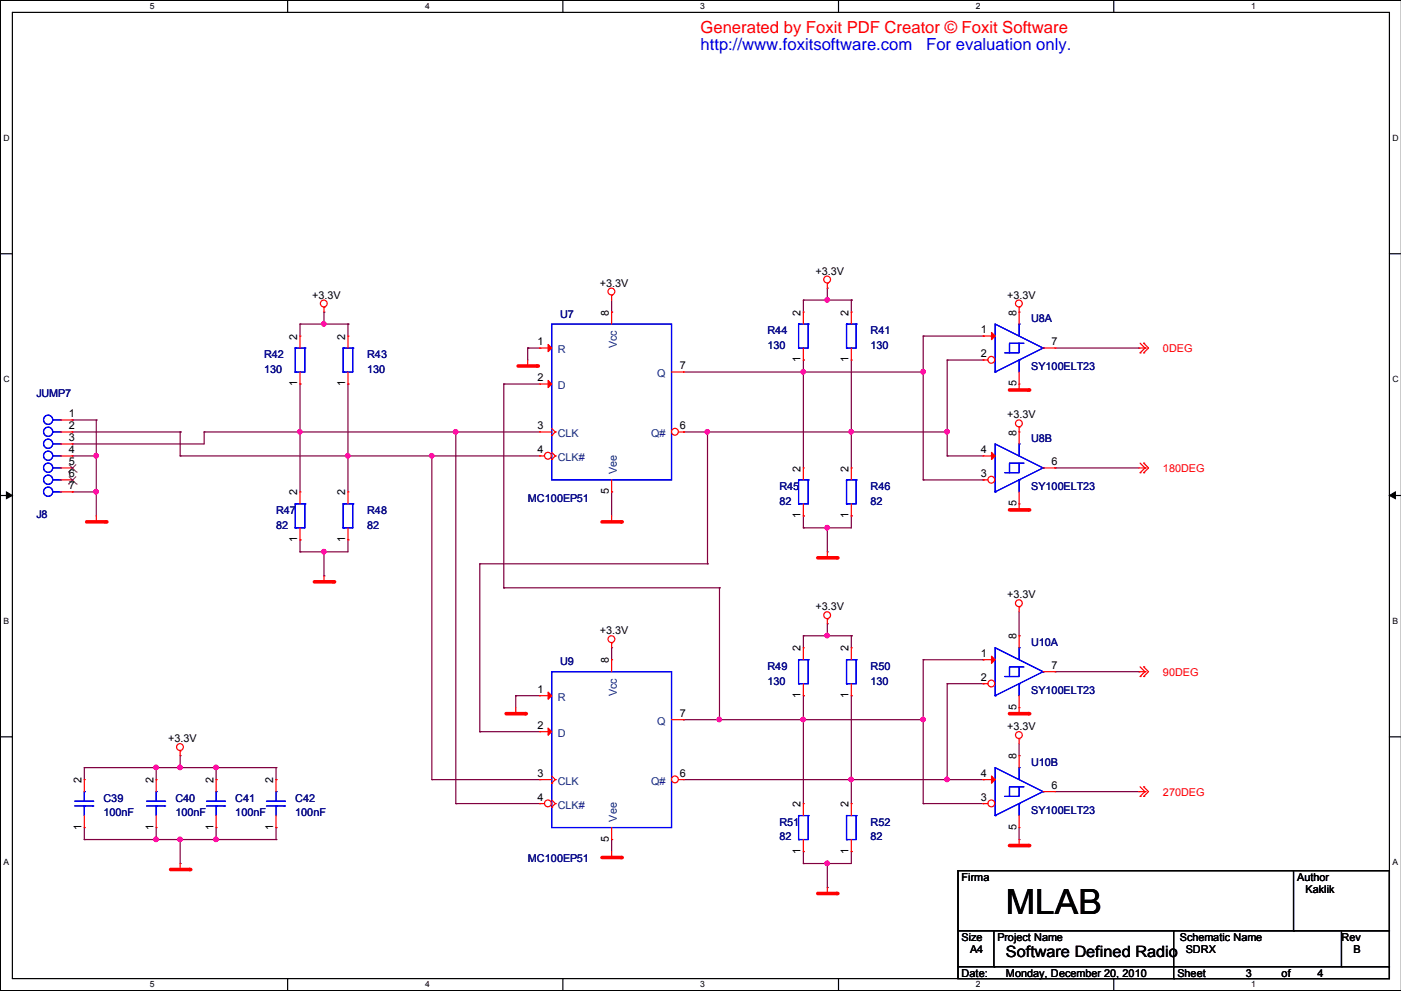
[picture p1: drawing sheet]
<svg xmlns="http://www.w3.org/2000/svg" width="297mm" height="210mm" viewBox="0 0 297 210" stroke-linecap="round" stroke-linejoin="round" font-family="sans-serif">
<path d="M2.6 2.6h291.9v204.7h-291.9zM297 .1h-296.9v209.8h296.9" fill="none" stroke="#000" stroke-width=".25"/>
<g fill="#fff">
<path d="M31.7 .3h1.1v2.1h-1.1z"/>
<path d="M31.7 207.6h1.1v2h-1.1z"/>
</g>
<path d="M61 .1v2.5M61 207.3v2.6" fill="none" stroke="#000" stroke-width=".25"/>
<g fill="#fff">
<path d="M90.1 .3h1v2.1h-1z"/>
<path d="M90.1 207.6h1v2h-1z"/>
</g>
<path d="M119.3 .1v2.5M119.3 207.3v2.6" fill="none" stroke="#000" stroke-width=".25"/>
<g fill="#fff">
<path d="M148.4 .3h1v2.1h-1z"/>
<path d="M148.4 207.6h1v2h-1z"/>
</g>
<path d="M177.7 .1v2.5M177.7 207.3v2.6" fill="none" stroke="#000" stroke-width=".25"/>
<g fill="#fff">
<path d="M206.8 .3h1.1v2.1h-1.1z"/>
<path d="M206.8 207.6h1.1v2h-1.1z"/>
</g>
<path d="M236.1 .1v2.5M236.1 207.3v2.6" fill="none" stroke="#000" stroke-width=".25"/>
<g fill="#fff">
<path d="M265.2 .3h1v2.1h-1z"/>
<path d="M265.2 207.6h1v2h-1z"/>
<path d="M.8 28.2h1.2v2h-1.2z"/>
<path d="M295.1 28.2h1.3v2h-1.3z"/>
<path d="M.8 79.3h1.2v2.1h-1.2z"/>
<path d="M295.1 79.3h1.3v2.1h-1.3z"/>
</g>
<path d="M.1 53.8h2.5M294.5 53.8h2.5" fill="none" stroke="#000" stroke-width=".25"/>
<g fill="#fff">
<path d="M.8 130.6h1.1v2h-1.1z"/>
<path d="M295.1 130.6h1.2v2h-1.2z"/>
</g>
<path d="M.1 105h2.5M294.5 105h2.5" fill="none" stroke="#000" stroke-width=".25"/>
<path d="M1.4 104.2l1.2 .8-1.2 .7zM294.5 105l1.2-.8v1.5z" fill="#000" stroke="#000" stroke-width=".21"/>
<g fill="#fff">
<path d="M.8 181.7h1.1v2h-1.1z"/>
<path d="M295.1 181.7h1.1v2h-1.1z"/>
</g>
<path d="M.1 156.1h2.5M294.5 156.1h2.5" fill="none" stroke="#000" stroke-width=".25"/>
<g fill="none" stroke="#800040" stroke-width=".25">
<path d="M63.6 68.7h.1M63.6 68.7v2.5M63.6 68.7h10.1M68.7 68.7h.1M68.7 66.1h.1M68.7 66.1v2.6M73.7 68.7h.1M73.7 68.7v2.5M111.8 73.7h.1M111.8 73.7v2.6M111.8 73.7h2.6M129.6 66.1h.1"/>
<path d="M129.6 63.6v2.5M144.9 78.8h50.8M170.3 63.6h.1M170.3 78.8h.1M170.3 76.3h.1M170.3 63.6v2.5M170.3 76.3v22.8M170.3 63.6h10.1M175.3 63.6h.1M175.3 61h.1M175.3 61v2.6M180.4 63.6h.1"/>
<path d="M180.4 63.6v2.5M180.4 76.3v22.8M195.7 78.8h.1M195.7 71.2h.1M195.7 71.2v30.5M195.7 71.2h12.7M200.7 76.3h.1M200.7 76.3v20.3M200.7 76.3h7.7M208.4 71.2h.1M208.4 76.3h.1M223.6 73.7h17.8"/>
<path d="M241.4 73.7h.1M15.3 96.6h.1M15.3 89h.1M15.3 94.1h.1M15.3 96.6h5.1M15.3 89h5.1M15.3 91.5h22.9M20.4 96.6h.1M20.4 89h.1M20.4 89v20.3M38.2 91.5h.1M38.2 96.6h.1"/>
<path d="M38.2 96.6h76.2M38.2 91.5v5.1M43.3 91.5h.1M43.3 91.5h71.1M43.3 91.5v2.6h-28M63.6 91.5h.1M63.6 81.4h.1M63.6 81.4v22.8M73.7 96.6h.1M73.7 81.4h.1M73.7 81.4v22.8M91.5 96.6h.1"/>
<path d="M91.5 96.6v68.6M96.6 91.5h.1M96.6 91.5v78.8M106.8 81.4h.1M106.8 81.4h7.6M106.8 81.4v43.1M144.9 91.5h.1M144.9 91.5h55.8M149.9 91.5v28M180.4 91.5h.1M200.7 91.5h.1M200.7 96.6h.1"/>
<path d="M200.7 96.6h7.7M223.6 99.1h.1M223.6 99.1h17.8M15.3 104.2h.1M15.3 104.2h5.1M20.4 104.2h.1M63.6 114.4h.1M63.6 116.9h.1M63.6 114.4v2.5M68.7 116.9h.1M68.7 116.9v5.1M73.7 114.4h.1"/>
<path d="M73.7 114.4v2.5h-10.1M101.7 119.5h.1M101.7 119.5h48.2M101.7 119.5v35.5M129.6 104.2h.1M129.6 104.2v5.1M149.9 119.5h.1M170.3 109.3h.1M170.3 111.8h.1M170.3 109.3v2.5M175.3 111.8h.1M175.3 116.9h.1"/>
<path d="M175.3 111.8v5.1M180.4 109.3h.1M180.4 109.3v2.5h-10.1M195.7 101.7h.1M195.7 101.7h12.7M208.4 101.7h.1M68.7 122h.1M106.8 124.5h.1M106.8 124.5h45.7M129.6 137.2h.1M129.6 137.2v2.6M152.5 124.5h.1"/>
<path d="M152.5 124.5v28M170.3 134.7h.1M170.3 134.7v2.5M170.3 134.7h10.1M175.3 134.7h.1M175.3 132.2h.1M175.3 132.2v2.5M180.4 134.7h.1M180.4 134.7v2.5M195.7 139.8h.1M195.7 139.8v30.5M195.7 139.8h12.7"/>
<path d="M208.4 139.8h.1M216 134.7h.1M216 129.6v5.1M101.7 155h.1M101.7 155h12.7M109.3 147.4h.1M109.3 147.4v2.5M109.3 147.4h5.1M144.9 152.5h.1M144.9 152.5h50.8M170.3 152.5h.1M170.3 147.4h.1"/>
<path d="M170.3 147.4v22.9M180.4 147.4h.1M180.4 147.4v22.9M195.7 152.5h.1M200.7 144.9h.1M200.7 144.9v20.3M200.7 144.9h7.7M208.4 144.9h.1M216 157.6v2.5M223.6 142.3h17.8M241.4 142.3h.1M17.9 162.6h.1"/>
<path d="M17.9 177.9h.1M17.9 162.6v2.6M17.9 175.3v2.6M17.9 162.6h40.6M17.9 177.9h40.6M33.1 162.6h.1M33.1 177.9h.1M33.1 162.6v2.6M33.1 175.3v2.6M38.2 160.1h.1M38.2 162.6h.1M38.2 177.9h.1"/>
<path d="M38.2 160.1v2.5M38.2 177.9v5.1M45.8 162.6h.1M45.8 165.2h.1M45.8 177.9h.1M45.8 162.6v2.6M45.8 175.3v2.6M58.5 162.6h.1M58.5 165.2h.1M58.5 175.3h.1M58.5 177.9h.1M58.5 162.6v2.6"/>
<path d="M58.5 175.3v2.6M91.5 165.2h.1M91.5 165.2h22.9M96.6 170.3h.1M96.6 170.3h17.8M129.6 177.9h.1M129.6 177.9v2.5M144.9 165.2h63.5M180.4 165.2h.1M195.7 170.3h.1M195.7 170.3h12.7M200.7 165.2h.1"/>
<path d="M208.4 170.3h.1M208.4 165.2h.1M216 177.9h.1M216 160.1h.1M216 175.3v2.6M223.6 167.7h17.8M241.4 167.7h.1M38.2 183h.1M170.3 180.4h.1M170.3 183h.1M170.3 180.4v2.6M175.3 183h.1"/>
<path d="M175.3 188h.1M175.3 183v5M180.4 180.4h.1M180.4 180.4v2.6h-10.1"/>
</g>
<g fill="#f0f" stroke="#f0f" stroke-width=".25">
<circle cx="20.4" cy="104.2" r=".47"/>
<circle cx="20.4" cy="96.6" r=".47"/>
<circle cx="73.7" cy="96.6" r=".47"/>
<circle cx="91.5" cy="96.6" r=".47"/>
<circle cx="96.6" cy="91.5" r=".47"/>
<circle cx="152.4" cy="152.4" r=".47"/>
<circle cx="63.5" cy="91.5" r=".47"/>
<circle cx="68.6" cy="116.9" r=".47"/>
<circle cx="68.6" cy="68.6" r=".47"/>
<circle cx="175.3" cy="111.8" r=".47"/>
<circle cx="175.3" cy="63.5" r=".47"/>
<circle cx="175.3" cy="182.9" r=".47"/>
<circle cx="175.3" cy="134.7" r=".47"/>
<circle cx="170.2" cy="78.8" r=".47"/>
<circle cx="149.9" cy="91.5" r=".47"/>
<circle cx="180.4" cy="91.5" r=".47"/>
<circle cx="170.2" cy="152.4" r=".47"/>
<circle cx="180.4" cy="165.1" r=".47"/>
<circle cx="195.6" cy="78.8" r=".47"/>
<circle cx="200.7" cy="91.5" r=".47"/>
<circle cx="195.6" cy="152.4" r=".47"/>
<circle cx="200.7" cy="165.1" r=".47"/>
<circle cx="33.1" cy="162.6" r=".47"/>
<circle cx="38.1" cy="162.6" r=".47"/>
<circle cx="45.8" cy="162.6" r=".47"/>
<circle cx="33.1" cy="177.8" r=".47"/>
<circle cx="38.1" cy="177.8" r=".47"/>
<circle cx="45.8" cy="177.8" r=".47"/>
</g>
<path d="M20.4 110.6h.1M20.4 109.3v1.3" fill="none" stroke="#f00" stroke-width=".25"/>
<path d="M18.4 110.6h4" fill="none" stroke="#f00" stroke-width=".76"/>
<circle cx="22.4" cy="110.6" r=".38" fill="#f00"/>
<path d="M129.6 110.6h.1M129.6 109.3v1.3" fill="none" stroke="#f00" stroke-width=".25"/>
<path d="M127.6 110.6h4.1" fill="none" stroke="#f00" stroke-width=".76"/>
<circle cx="131.7" cy="110.6" r=".38" fill="#f00"/>
<path d="M129.6 181.7h.1M129.6 180.4v1.3" fill="none" stroke="#f00" stroke-width=".25"/>
<path d="M127.6 181.7h4.1" fill="none" stroke="#f00" stroke-width=".76"/>
<circle cx="131.7" cy="181.7" r=".38" fill="#f00"/>
<path d="M109.3 151.2h.1M109.3 149.9v1.3" fill="none" stroke="#f00" stroke-width=".25"/>
<path d="M107.3 151.2h4" fill="none" stroke="#f00" stroke-width=".76"/>
<circle cx="111.3" cy="151.2" r=".38" fill="#f00"/>
<path d="M111.8 77.6h.1M111.8 76.3v1.3" fill="none" stroke="#f00" stroke-width=".25"/>
<path d="M109.8 77.6h4.1" fill="none" stroke="#f00" stroke-width=".76"/>
<circle cx="113.9" cy="77.6" r=".38" fill="#f00"/>
<g fill="none" stroke="#f00" stroke-width=".25">
<path d="M68.7 65.1h.1M68.7 65.1v1M129.6 62.6h.1M129.6 62.6v1M68.7 123.3h.1M68.7 122v1.3M129.6 136.2h.1M129.6 136.2v1"/>
<circle cx="68.6" cy="64.3" r=".72"/>
<circle cx="129.6" cy="61.8" r=".72"/>
<circle cx="129.6" cy="135.4" r=".72"/>
</g>
<path d="M66.6 123.3h4.1" fill="none" stroke="#f00" stroke-width=".76"/>
<circle cx="70.7" cy="123.3" r=".38" fill="#f00"/>
<g fill="none" stroke="#f00" stroke-width=".25">
<path d="M175.3 60h.1M175.3 60v1M175.3 118.2h.1M175.3 116.9v1.3"/>
<circle cx="175.3" cy="59.2" r=".72"/>
</g>
<path d="M173.3 118.2h4.1" fill="none" stroke="#f00" stroke-width=".76"/>
<circle cx="177.4" cy="118.2" r=".38" fill="#f00"/>
<g fill="none" stroke="#f00" stroke-width=".25">
<path d="M175.3 131.1h.1M175.3 131.1v1.1M175.3 189.3h.1M175.3 188v1.3"/>
<circle cx="175.3" cy="130.3" r=".72"/>
</g>
<path d="M173.3 189.3h4.1" fill="none" stroke="#f00" stroke-width=".76"/>
<circle cx="177.4" cy="189.3" r=".38" fill="#f00"/>
<g fill="none" stroke="#f00" stroke-width=".25">
<path d="M216 128.6h.1M216 128.6v1M216 179.2h.1M216 177.9v1.3"/>
<circle cx="215.9" cy="127.8" r=".72"/>
</g>
<path d="M214 179.2h4" fill="none" stroke="#f00" stroke-width=".76"/>
<circle cx="218" cy="179.2" r=".38" fill="#f00"/>
<path d="M38.2 184.2h.1M38.2 183v1.2" fill="none" stroke="#f00" stroke-width=".25"/>
<path d="M36.2 184.2h4" fill="none" stroke="#f00" stroke-width=".76"/>
<circle cx="40.2" cy="184.2" r=".38" fill="#f00"/>
<g fill="none" stroke="#f00" stroke-width=".25">
<path d="M38.2 159.1h.1M38.2 159.1v1M216 156.5h.1M216 151.2h.1M216 149.9v1.3M216 156.5v1.1"/>
<circle cx="38.1" cy="158.3" r=".72"/>
<circle cx="215.9" cy="155.7" r=".72"/>
</g>
<path d="M214 151.2h4" fill="none" stroke="#f00" stroke-width=".76"/>
<circle cx="218" cy="151.2" r=".38" fill="#f00"/>
<g fill="none" stroke="#f00" stroke-width=".25">
<path d="M216 65.1h.1M216 65.1v1M216 108h.1M216 106.8v1.2"/>
<circle cx="215.9" cy="64.3" r=".72"/>
</g>
<path d="M214 108h4" fill="none" stroke="#f00" stroke-width=".76"/>
<circle cx="218" cy="108" r=".38" fill="#f00"/>
<path d="M216 82.6h.1M216 81.4v1.2" fill="none" stroke="#f00" stroke-width=".25"/>
<path d="M214 82.6h4" fill="none" stroke="#f00" stroke-width=".76"/>
<circle cx="218" cy="82.6" r=".38" fill="#f00"/>
<g fill="none" stroke="#f00" stroke-width=".25">
<path d="M63.6 71.2h.1M63.6 71.2v2.5M63.6 78.8v2.6M170.3 76.3h.1M170.3 66.1h.1M170.3 66.1v2.6M170.3 73.7v2.6M180.4 76.3h.1M180.4 66.1h.1M180.4 66.1v2.6M180.4 73.7v2.6M241.4 73.7h1.3"/>
<path d="M241.6 74.8h.1M241.6 72.7l1.1 1M242.4 72.7h.1M242.4 74.8h.1M242.4 72.7l1 1-1 1.1M242.7 73.7h.1M242.7 73.7l-1.1 1.1M63.6 81.4h.1M216 90.5h.1M216 90.5v1M241.4 99.1h1.3M241.6 98.1l1.1 1"/>
<path d="M242.4 98.1h.1M242.4 98.1l1 1-1 1.1M242.7 99.1h.1M242.7 99.1l-1.1 1.1M241.6 100.2h.1M242.4 100.2h.1M180.4 137.2h.1M180.4 137.2v2.6M114.4 147.4h.1M114.4 155h.1M114.4 147.4h2.5M114.4 155h2.5"/>
<path d="M180.4 147.4h.1M180.4 144.9v2.5M241.4 142.3h1.3M241.6 143.3h.1M241.6 141.3l1.1 1M242.4 141.3h.1M242.4 143.3h.1M242.4 141.3l1 1-1 1M242.7 142.3h.1M242.7 142.3l-1.1 1M17.9 175.3h.1M17.9 165.2h.1"/>
<path d="M17.9 165.2v2.5M17.9 172.8v2.5M114.4 165.2h.1M114.4 165.2h2.5M116.9 165.9h.1M116.9 171h.1M116.9 164.4l.8 .8M116.9 169.5l.8 .8M117.7 165.2h.1M117.7 170.3h.1M117.7 165.2l-.8 .7M117.7 170.3l-.8 .7"/>
<path d="M170.3 170.3h.1M170.3 170.3v2.5M170.3 177.9v2.5M241.4 167.7h1.3M241.6 168.7h.1M241.6 166.7l1.1 1M242.4 166.7h.1M242.4 168.7h.1M242.4 166.7l1 1-1 1M242.7 167.7h.1M242.7 167.7l-1.1 1M170.3 180.4h.1"/>
<circle cx="215.9" cy="89.7" r=".72"/>
</g>
<path d="M203 184.5h91.5v12.7h-91.5zM203 197.2h91.5v7.6h-91.5zM210.7 197.2v7.6M248.8 197.2v10.1M274.2 197.2h.1M274.2 184.5v12.7M284.3 197.2v7.6M203 204.8h91.5v2.5h-91.5zM210.7 204.8h.1M248.8 204.8h.1M248.8 207.3h.1M284.3 204.8h.1" fill="none" stroke="#000" stroke-width=".25"/>
<g fill="none" stroke="#00f" stroke-width=".25">
<path d="M62.6 78.8h.1M62.6 73.7h.1M62.6 73.7h2M62.6 73.7v5.1M64.6 73.7h.1M64.6 73.7v5.1h-2M169.2 73.7h.1M169.2 68.7h.1M169.2 68.7v5M169.2 68.7h2.1M171.3 68.7h.1M171.3 68.7v5h-2.1"/>
<path d="M179.4 73.7h.1M179.4 68.7h.1M179.4 68.7v5M179.4 68.7h2M181.4 68.7h.1M181.4 68.7v5h-2M179.4 139.8h.1M179.4 139.8v5.1M179.4 139.8h2M181.4 139.8h.1M181.4 139.8v5.1h-2M116.9 142.3h25.4v33h-25.4z"/>
<path d="M179.4 144.9h.1M15.8 170.8h3.8M15.8 169.8h3.8M17.9 170.8h.1M17.9 167.7h.1M17.9 167.7v2.1M17.9 170.8v2M19.6 170.8h.1M19.6 169.8h.1M169.2 177.9h.1M169.2 172.8h.1M169.2 172.8v5.1"/>
<path d="M169.2 172.8h2.1M171.3 172.8h.1M171.3 172.8v5.1h-2.1"/>
</g>
<g fill="#f00" stroke="#f00" stroke-width=".25">
<path d="M116.2 146.6l.7 .8-.7 .8z"/>
<path d="M116.2 154.3l.7 .7-.7 .8z"/>
</g>
<circle cx="116.1" cy="170.2" r=".72" fill="#fff" stroke="#f00" stroke-width=".25"/>
<path d="M114.4 170.3h.1M114.4 170.3h1M129.6 177.9h.1M129.6 175.3v2.6" fill="none" stroke="#f00" stroke-width=".25"/>
<circle cx="143" cy="165.1" r=".72" fill="#fff" stroke="#f00" stroke-width=".25"/>
<path d="M129.6 139.8h.1M129.6 139.8v2.5M208.4 139.8h.1M208.4 139.8h2.5M142.3 152.5h2.6M144.9 152.5h.1M33.1 175.3h.1M33.1 165.2h.1M33.1 165.2v2.5M33.1 172.8v2.5M143.8 165.2h1.1M144.9 165.2h.1" fill="none" stroke="#f00" stroke-width=".25"/>
<g fill="none" stroke="#00f" stroke-width=".25">
<path d="M216 137.2h.1M216 137.2v2.6M210.9 147.4h.1M216 144.9h.1M216 141.3v2h-3.1M216 144.9v2.5M217 141.3h-3v2M221.1 142.3h.1M221.1 142.3l-10.2-5.1v10.2M221.1 142.3l-10.2 5.1M31.1 170.8h3.8M31.1 169.8h3.8"/>
<path d="M33.1 170.8h.1M33.1 167.7h.1M33.1 167.7v2.1M33.1 170.8v2M34.9 170.8h.1M34.9 169.8h.1"/>
</g>
<path d="M210.1 139l.8 .8-.8 .7z" fill="#f00" stroke="#f00" stroke-width=".25"/>
<circle cx="210.1" cy="144.8" r=".72" fill="#fff" stroke="#f00" stroke-width=".25"/>
<g fill="none" stroke="#f00" stroke-width=".25">
<path d="M73.7 71.2h.1M73.7 71.2v2.5M73.7 78.8v2.6M208.4 71.2h.1M208.4 71.2h2.5M73.7 81.4h.1M170.3 99.1h.1M170.3 99.1v2.6M180.4 99.1h.1M180.4 99.1v2.6M63.6 114.4h.1M63.6 104.2h.1"/>
<path d="M63.6 104.2v2.6M63.6 111.8v2.6M170.3 109.3h.1M170.3 106.8v2.5M180.4 109.3h.1M180.4 106.8v2.5M216 134.7h.1M216 134.7v2.5M208.4 144.9h.1M208.4 144.9h1M216 149.9h.1M216 147.4v2.5"/>
<path d="M221.1 142.3h2.5M223.6 142.3h.1M45.8 175.3h.1M45.8 165.2h.1M45.8 165.2v2.5M45.8 172.8v2.5M58.5 175.3h.1M58.5 165.2h.1M58.5 165.2v2.5M58.5 172.8v2.5M180.4 170.3h.1M180.4 170.3v2.5"/>
<path d="M180.4 177.9v2.5M180.4 180.4h.1"/>
</g>
<g fill="none" stroke="#00f" stroke-width=".25">
<path d="M72.7 78.8h.1M72.7 73.7h.1M72.7 73.7v5.1M72.7 73.7h2.1M74.8 73.7h.1M74.8 73.7v5.1h-2.1M210.9 78.8h.1M216 68.7h.1M216 76.3h.1M216 72.7v2.1h-3.1M216 68.7v2.5M216 76.3v2.5"/>
<path d="M217 72.7h-3v2.1M221.1 73.7h.1M221.1 73.7l-10.2-5v10.1M221.1 73.7l-10.2 5.1M62.6 111.8h.1M62.6 106.8h.1M62.6 106.8h2M62.6 106.8v5M64.6 106.8h.1M64.6 106.8v5h-2M169.2 106.8h.1M169.2 101.7h.1"/>
<path d="M169.2 101.7v5.1M169.2 101.7h2.1M171.3 101.7h.1M171.3 101.7v5.1h-2.1M179.4 106.8h.1M179.4 101.7h.1M179.4 101.7v5.1M179.4 101.7h2M181.4 101.7h.1M181.4 101.7v5.1h-2M43.8 170.8h3.8M43.8 169.8h3.8"/>
<path d="M45.8 170.8h.1M45.8 167.7h.1M45.8 167.7v2.1M45.8 170.8v2M47.6 170.8h.1M47.6 169.8h.1M56.5 170.8h3.8M56.5 169.8h3.8M58.5 170.8h.1M58.5 167.7h.1M58.5 167.7v2.1M58.5 170.8v2"/>
<path d="M60.3 170.8h.1M60.3 169.8h.1M179.4 177.9h.1M179.4 172.8h.1M179.4 172.8v5.1M179.4 172.8h2M181.4 172.8h.1M181.4 172.8v5.1h-2"/>
</g>
<path d="M210.1 70.4l.8 .8-.8 .8z" fill="#f00" stroke="#f00" stroke-width=".25"/>
<circle cx="210.1" cy="76.2" r=".72" fill="#fff" stroke="#f00" stroke-width=".25"/>
<g fill="none" stroke="#f00" stroke-width=".25">
<path d="M208.4 76.3h.1M208.4 76.3h1M216 66.1h.1M216 66.1v2.6M216 78.8v2.6M221.1 73.7h2.5M223.6 73.7h.1M216 81.4h.1M73.7 114.4h.1M73.7 104.2h.1M73.7 104.2v2.6M73.7 111.8v2.6"/>
<path d="M208.4 165.2h.1M208.4 165.2h2.5"/>
</g>
<g fill="none" stroke="#00f" stroke-width=".25">
<path d="M72.7 111.8h.1M72.7 106.8h.1M72.7 106.8v5M72.7 106.8h2.1M74.8 106.8h.1M74.8 106.8v5h-2.1M210.9 172.8h.1M216 162.6h.1M216 170.3h.1M216 166.7v2h-3.1M216 162.6v2.6M216 170.3v2.5"/>
<path d="M217 166.7h-3v2M221.1 167.7h.1M221.1 167.7l-10.2-5.1v10.2M221.1 167.7l-10.2 5.1"/>
</g>
<path d="M210.1 164.4l.8 .8-.8 .7z" fill="#f00" stroke="#f00" stroke-width=".25"/>
<circle cx="210.1" cy="170.2" r=".72" fill="#fff" stroke="#f00" stroke-width=".25"/>
<g fill="none" stroke="#f00" stroke-width=".25">
<path d="M12.8 89h2.5M12.8 91.5h2.5M12.8 94.1h2.5M12.8 96.6h2.5M12.8 99.1h2.5M15.3 89h.1M15.3 91.5h.1M15.3 94.1h.1M15.3 96.6h.1M15.3 99.1h.1M208.4 96.6h.1M208.4 96.6h2.5"/>
<path d="M12.8 101.7h2.5M12.8 104.2h2.5M15.3 101.7h.1M15.3 104.2h.1M208.4 170.3h.1M208.4 170.3h1M216 160.1h.1M216 175.3h.1M216 160.1v2.5M216 172.8v2.5M221.1 167.7h2.5M223.6 167.7h.1"/>
</g>
<g fill="none" stroke="#00f" stroke-width=".25">
<path d="M11.3 89h1.5M11.3 91.5h1.5M11.3 94.1h1.5M11.3 96.6h1.5M11.3 99.1h1.5M12.8 89h.1M12.8 91.5h.1M12.8 94.1h.1M12.8 96.6h.1M12.8 99.1h.1M216 94.1h.1M216 98.1v2.1h-3.1"/>
<path d="M216 94.1v2.5M217 98.1h-3v2.1M221.1 99.1h.1M221.1 99.1l-10.2-5v10.1M221.1 99.1l-10.2 5.1M11.3 101.7h1.5M11.3 104.2h1.5M12.8 101.7h.1M12.8 104.2h.1M210.9 104.2h.1M216 101.7h.1M216 101.7v2.5"/>
<circle cx="10.2" cy="96.6" r=".97"/>
<circle cx="10.2" cy="99.1" r=".97"/>
<circle cx="10.2" cy="88.9" r=".97"/>
<circle cx="10.2" cy="91.5" r=".97"/>
<circle cx="10.2" cy="94" r=".97"/>
<circle cx="10.2" cy="101.6" r=".97"/>
<circle cx="10.2" cy="104.2" r=".97"/>
</g>
<path d="M14.6 98.4l1.6 1.6M16.1 98.4l-1.6 1.6M14.5 100h.1M14.5 102.6h.1M14.6 101l1.6 1.6M16.1 101l-1.6 1.6M16.2 100h.1M16.2 102.6h.1" fill="none" stroke="#804000" stroke-width=".21"/>
<path d="M210.1 95.8l.8 .8-.8 .8z" fill="#f00" stroke="#f00" stroke-width=".25"/>
<circle cx="210.1" cy="101.6" r=".72" fill="#fff" stroke="#f00" stroke-width=".25"/>
<g fill="none" stroke="#f00" stroke-width=".25">
<path d="M114.4 73.7h.1M114.4 73.7h2.5M114.4 81.4h.1M114.4 91.5h.1M114.4 81.4h2.5M114.4 91.5h2.5M116.9 92.3h.1M116.9 97.4h.1M116.9 90.8l.8 .7M116.9 95.8l.8 .8M117.7 91.5h.1M117.7 96.6h.1"/>
<path d="M117.7 91.5l-.8 .8M117.7 96.6l-.8 .8M216 91.5h.1M216 91.5v2.6M221.1 99.1h2.5M223.6 99.1h.1M208.4 101.7h.1M208.4 101.7h1M216 106.8h.1M216 104.2v2.6M170.3 137.2h.1M170.3 137.2v2.6"/>
<path d="M170.3 147.4h.1M170.3 144.9v2.5"/>
</g>
<path d="M116.9 68.7h25.4v33h-25.4zM169.2 139.8h.1M169.2 139.8v5.1M169.2 139.8h2.1M171.3 139.8h.1M171.3 139.8v5.1h-2.1M169.2 144.9h.1" fill="none" stroke="#00f" stroke-width=".25"/>
<g fill="#f00" stroke="#f00" stroke-width=".25">
<path d="M116.2 73l.7 .7-.7 .8z"/>
<path d="M116.2 80.6l.7 .8-.7 .7z"/>
</g>
<circle cx="116.1" cy="96.6" r=".72" fill="#fff" stroke="#f00" stroke-width=".25"/>
<path d="M114.4 96.6h.1M114.4 96.6h1M129.6 104.2h.1M129.6 101.7v2.5" fill="none" stroke="#f00" stroke-width=".25"/>
<circle cx="143" cy="91.5" r=".72" fill="#fff" stroke="#f00" stroke-width=".25"/>
<path d="M129.6 66.1h.1M129.6 66.1v2.6M142.3 78.8h2.6M144.9 78.8h.1M143.8 91.5h1.1M144.9 91.5h.1" fill="none" stroke="#f00" stroke-width=".25"/>
<g fill="#f0f" stroke="#f0f" stroke-width=".25">
<circle cx="20.4" cy="104.2" r=".47"/>
<circle cx="20.4" cy="96.6" r=".47"/>
<circle cx="73.7" cy="96.6" r=".47"/>
<circle cx="91.5" cy="96.6" r=".47"/>
<circle cx="96.6" cy="91.5" r=".47"/>
<circle cx="152.4" cy="152.4" r=".47"/>
<circle cx="63.5" cy="91.5" r=".47"/>
<circle cx="68.6" cy="116.9" r=".47"/>
<circle cx="68.6" cy="68.6" r=".47"/>
<circle cx="175.3" cy="111.8" r=".47"/>
<circle cx="175.3" cy="63.5" r=".47"/>
<circle cx="175.3" cy="182.9" r=".47"/>
<circle cx="175.3" cy="134.7" r=".47"/>
<circle cx="170.2" cy="78.8" r=".47"/>
<circle cx="149.9" cy="91.5" r=".47"/>
<circle cx="180.4" cy="91.5" r=".47"/>
<circle cx="170.2" cy="152.4" r=".47"/>
<circle cx="180.4" cy="165.1" r=".47"/>
<circle cx="195.6" cy="78.8" r=".47"/>
<circle cx="200.7" cy="91.5" r=".47"/>
<circle cx="195.6" cy="152.4" r=".47"/>
<circle cx="200.7" cy="165.1" r=".47"/>
<circle cx="33.1" cy="162.6" r=".47"/>
<circle cx="38.1" cy="162.6" r=".47"/>
<circle cx="45.8" cy="162.6" r=".47"/>
<circle cx="33.1" cy="177.8" r=".47"/>
<circle cx="38.1" cy="177.8" r=".47"/>
<circle cx="45.8" cy="177.8" r=".47"/>
</g>
<text font-size="7.4" x="213.2" y="193.6">MLAB</text>
<text font-size="3.5" fill="#f00" x="148.5" y="7.1">Generated by Foxit PDF Creator © Foxit Software</text>
<g font-size="3.5" fill="#00f">
<text x="148.5" y="10.6">http://www.foxitsoftware.com</text>
<text x="196.3" y="10.6">For evaluation only.</text>
</g>
<text font-size="3.3" x="213.2" y="202.7">Software Defined Radio</text>
<g font-size="2.3">
<text x="172.8" y="58.2">+3.3V</text>
<text x="66.1" y="63.2">+3.3V</text>
<text x="127.1" y="60.7">+3.3V</text>
<text x="213.5" y="63.2">+3.3V</text>
<text x="63" y="72" transform="rotate(-90 63 72)">2</text>
<text x="73.2" y="72" transform="rotate(-90 73.2 72)">2</text>
<text x="129" y="66.9" transform="rotate(-90 129 66.9)">8</text>
<text x="169.7" y="66.9" transform="rotate(-90 169.7 66.9)">2</text>
<text x="179.8" y="66.9" transform="rotate(-90 179.8 66.9)">2</text>
<text x="207.9" y="70.6">1</text>
<text x="215.4" y="66.9" transform="rotate(-90 215.4 66.9)">8</text>
<text x="113.9" y="73.2">1</text>
<text x="169.7" y="76.8" transform="rotate(-90 169.7 76.8)">1</text>
<text x="179.8" y="76.8" transform="rotate(-90 179.8 76.8)">1</text>
<text x="207.9" y="75.7">2</text>
<text x="222.9" y="73.2">7</text>
<text x="63" y="81.9" transform="rotate(-90 63 81.9)">1</text>
<text x="73.2" y="81.9" transform="rotate(-90 73.2 81.9)">1</text>
<text x="113.9" y="80.8">2</text>
<text x="144.1" y="78.2">7</text>
<text x="215.4" y="81.9" transform="rotate(-90 215.4 81.9)">5</text>
<text x="14.6" y="88.4">1</text>
<text x="213.5" y="88.6">+3.3V</text>
<text x="14.6" y="90.9">2</text>
<text x="14.6" y="93.5">3</text>
<text x="113.9" y="90.9">3</text>
<text x="144.1" y="90.9">6</text>
<text x="215.4" y="92.3" transform="rotate(-90 215.4 92.3)">8</text>
<text x="14.6" y="96">4</text>
<text x="14.6" y="98.6">5</text>
<text x="14.6" y="101.1">6</text>
<text x="113.9" y="96">4</text>
<text x="169.7" y="99.9" transform="rotate(-90 169.7 99.9)">2</text>
<text x="179.8" y="99.9" transform="rotate(-90 179.8 99.9)">2</text>
<text x="207.9" y="96">4</text>
<text x="207.9" y="101.1">3</text>
<text x="222.9" y="98.6">6</text>
<text x="14.6" y="103.6">7</text>
<text x="63" y="105" transform="rotate(-90 63 105)">2</text>
<text x="73.2" y="105" transform="rotate(-90 73.2 105)">2</text>
<text x="129" y="104.7" transform="rotate(-90 129 104.7)">5</text>
<text x="215.4" y="107.3" transform="rotate(-90 215.4 107.3)">5</text>
<text x="169.7" y="109.8" transform="rotate(-90 169.7 109.8)">1</text>
<text x="179.8" y="109.8" transform="rotate(-90 179.8 109.8)">1</text>
<text x="63" y="114.9" transform="rotate(-90 63 114.9)">1</text>
<text x="73.2" y="114.9" transform="rotate(-90 73.2 114.9)">1</text>
<text x="172.8" y="129.3">+3.3V</text>
<text x="213.5" y="126.7">+3.3V</text>
<text x="127.1" y="134.4">+3.3V</text>
<text x="215.4" y="135.5" transform="rotate(-90 215.4 135.5)">8</text>
<text x="129" y="140.5" transform="rotate(-90 129 140.5)">8</text>
<text x="169.7" y="138" transform="rotate(-90 169.7 138)">2</text>
<text x="179.8" y="138" transform="rotate(-90 179.8 138)">2</text>
<text x="207.9" y="139.2">1</text>
<text x="222.9" y="141.7">7</text>
<text x="113.9" y="146.8">1</text>
<text x="169.7" y="147.9" transform="rotate(-90 169.7 147.9)">1</text>
<text x="179.8" y="147.9" transform="rotate(-90 179.8 147.9)">1</text>
<text x="207.9" y="144.3">2</text>
<text x="113.9" y="154.4">2</text>
<text x="144.1" y="151.9">7</text>
<text x="213.5" y="154.7">+3.3V</text>
<text x="215.4" y="150.5" transform="rotate(-90 215.4 150.5)">5</text>
<text x="35.6" y="157.2">+3.3V</text>
<text x="215.4" y="160.9" transform="rotate(-90 215.4 160.9)">8</text>
<text x="17.3" y="165.9" transform="rotate(-90 17.3 165.9)">2</text>
<text x="32.5" y="165.9" transform="rotate(-90 32.5 165.9)">2</text>
<text x="45.2" y="165.9" transform="rotate(-90 45.2 165.9)">2</text>
<text x="57.9" y="165.9" transform="rotate(-90 57.9 165.9)">2</text>
<text x="113.9" y="164.6">3</text>
<text x="144.1" y="164.6">6</text>
<text x="207.9" y="164.6">4</text>
<text x="222.9" y="167.1">6</text>
<text x="113.9" y="169.7">4</text>
<text x="169.7" y="171" transform="rotate(-90 169.7 171)">2</text>
<text x="179.8" y="171" transform="rotate(-90 179.8 171)">2</text>
<text x="207.9" y="169.7">3</text>
<text x="17.3" y="175.9" transform="rotate(-90 17.3 175.9)">1</text>
<text x="32.5" y="175.9" transform="rotate(-90 32.5 175.9)">1</text>
<text x="45.2" y="175.9" transform="rotate(-90 45.2 175.9)">1</text>
<text x="57.9" y="175.9" transform="rotate(-90 57.9 175.9)">1</text>
<text x="129" y="178.4" transform="rotate(-90 129 178.4)">5</text>
<text x="215.4" y="175.9" transform="rotate(-90 215.4 175.9)">5</text>
<text x="169.7" y="180.9" transform="rotate(-90 169.7 180.9)">1</text>
<text x="179.8" y="180.9" transform="rotate(-90 179.8 180.9)">1</text>
<text x="203.8" y="186.7">Firma</text>
<text x="274.9" y="186.7">Author</text>
<text x="276.7" y="189.2">Kaklik</text>
<text x="203.8" y="199.4">Size</text>
<text x="205.6" y="201.9">A4</text>
<text x="211.4" y="199.4">Project Name</text>
<text x="250" y="199.4">Schematic Name</text>
<text x="251.3" y="201.9">SDRX</text>
<text x="284.3" y="199.4">Rev</text>
<text x="286.9" y="201.9">B</text>
<text x="203.8" y="207">Date:</text>
<text x="213.2" y="207">Monday, December 20, 2010</text>
<text x="249.5" y="207">Sheet</text>
<text x="264" y="207">3</text>
<text x="271.6" y="207">of</text>
<text x="279.2" y="207">4</text>
</g>
<g font-size="2.3" fill="#000080">
<text x="118.7" y="67.3">U7</text>
<text x="162.7" y="70.9">R44</text>
<text x="184.5" y="70.9">R41</text>
<text x="218.5" y="68.3">U8A</text>
<text x="56" y="75.9">R42</text>
<text x="77.8" y="75.9">R43</text>
<text x="162.7" y="73.9">130</text>
<text x="184.5" y="73.9">130</text>
<text x="56" y="79">130</text>
<text x="77.8" y="79">130</text>
<text x="218.5" y="78.5">SY100ELT23</text>
<text x="7.7" y="84.1">JUMP7</text>
<text x="218.5" y="93.7">U8B</text>
<text x="111.9" y="106.4">MC100EP51</text>
<text x="165.2" y="103.9">R45</text>
<text x="165.2" y="106.9">82</text>
<text x="184.5" y="103.9">R46</text>
<text x="184.5" y="106.9">82</text>
<text x="218.5" y="103.9">SY100ELT23</text>
<text x="7.7" y="109.7">J8</text>
<text x="58.5" y="109">R47</text>
<text x="58.5" y="112">82</text>
<text x="77.8" y="109">R48</text>
<text x="77.8" y="112">82</text>
<text x="218.5" y="136.9">U10A</text>
<text x="118.7" y="141">U9</text>
<text x="162.7" y="142">R49</text>
<text x="184.5" y="142">R50</text>
<text x="162.7" y="145">130</text>
<text x="184.5" y="145">130</text>
<text x="218.5" y="147.1">SY100ELT23</text>
<text x="218.5" y="162.3">U10B</text>
<text x="21.9" y="169.9">C39</text>
<text x="21.9" y="173">100nF</text>
<text x="37.2" y="169.9">C40</text>
<text x="37.2" y="173">100nF</text>
<text x="49.9" y="169.9">C41</text>
<text x="49.9" y="173">100nF</text>
<text x="62.6" y="169.9">C42</text>
<text x="62.6" y="173">100nF</text>
<text x="218.5" y="172.5">SY100ELT23</text>
<text x="165.2" y="175">R51</text>
<text x="165.2" y="178.1">82</text>
<text x="184.5" y="175">R52</text>
<text x="184.5" y="178.1">82</text>
<text x="111.9" y="182.6">MC100EP51</text>
</g>
<g font-size="2.3" fill="#004080">
<text x="118.2" y="74.8">R</text>
<text x="130.7" y="73.8" transform="rotate(-90 130.7 73.8)">Vcc</text>
<text x="118.2" y="82.5">D</text>
<text x="139.3" y="79.9">Q</text>
<text x="118.2" y="92.6">CLK</text>
<text x="138" y="92.6">Q#</text>
<text x="118.2" y="97.7">CLK#</text>
<text x="130.7" y="100.4" transform="rotate(-90 130.7 100.4)">Vee</text>
<text x="118.2" y="148.5">R</text>
<text x="130.7" y="147.5" transform="rotate(-90 130.7 147.5)">Vcc</text>
<text x="139.3" y="153.6">Q</text>
<text x="118.2" y="156.1">D</text>
<text x="118.2" y="166.3">CLK</text>
<text x="138" y="166.3">Q#</text>
<text x="118.2" y="171.4">CLK#</text>
<text x="130.7" y="174.1" transform="rotate(-90 130.7 174.1)">Vee</text>
</g>
<g font-size="2.3" fill="#f00">
<text x="246.5" y="74.7">0DEG</text>
<text x="246.5" y="100.1">180DEG</text>
<text x="246.5" y="143.3">90DEG</text>
<text x="246.5" y="168.7">270DEG</text>
</g>
<g font-size="1.8">
<text x="31.8" y="1.9">5</text>
<text x="90.1" y="1.9">4</text>
<text x="148.4" y="1.9">3</text>
<text x="206.8" y="1.9">2</text>
<text x="265.2" y="1.9">1</text>
<text x=".8" y="29.8">D</text>
<text x="295.2" y="29.8">D</text>
<text x=".8" y="80.9">C</text>
<text x="295.2" y="80.9">C</text>
<text x=".8" y="132.2">B</text>
<text x="295.2" y="132.2">B</text>
<text x=".8" y="183.3">A</text>
<text x="295.2" y="183.3">A</text>
<text x="31.8" y="209.2">5</text>
<text x="90.1" y="209.2">4</text>
<text x="148.4" y="209.2">3</text>
<text x="206.8" y="209.2">2</text>
<text x="265.2" y="209.2">1</text>
</g>
</svg>
